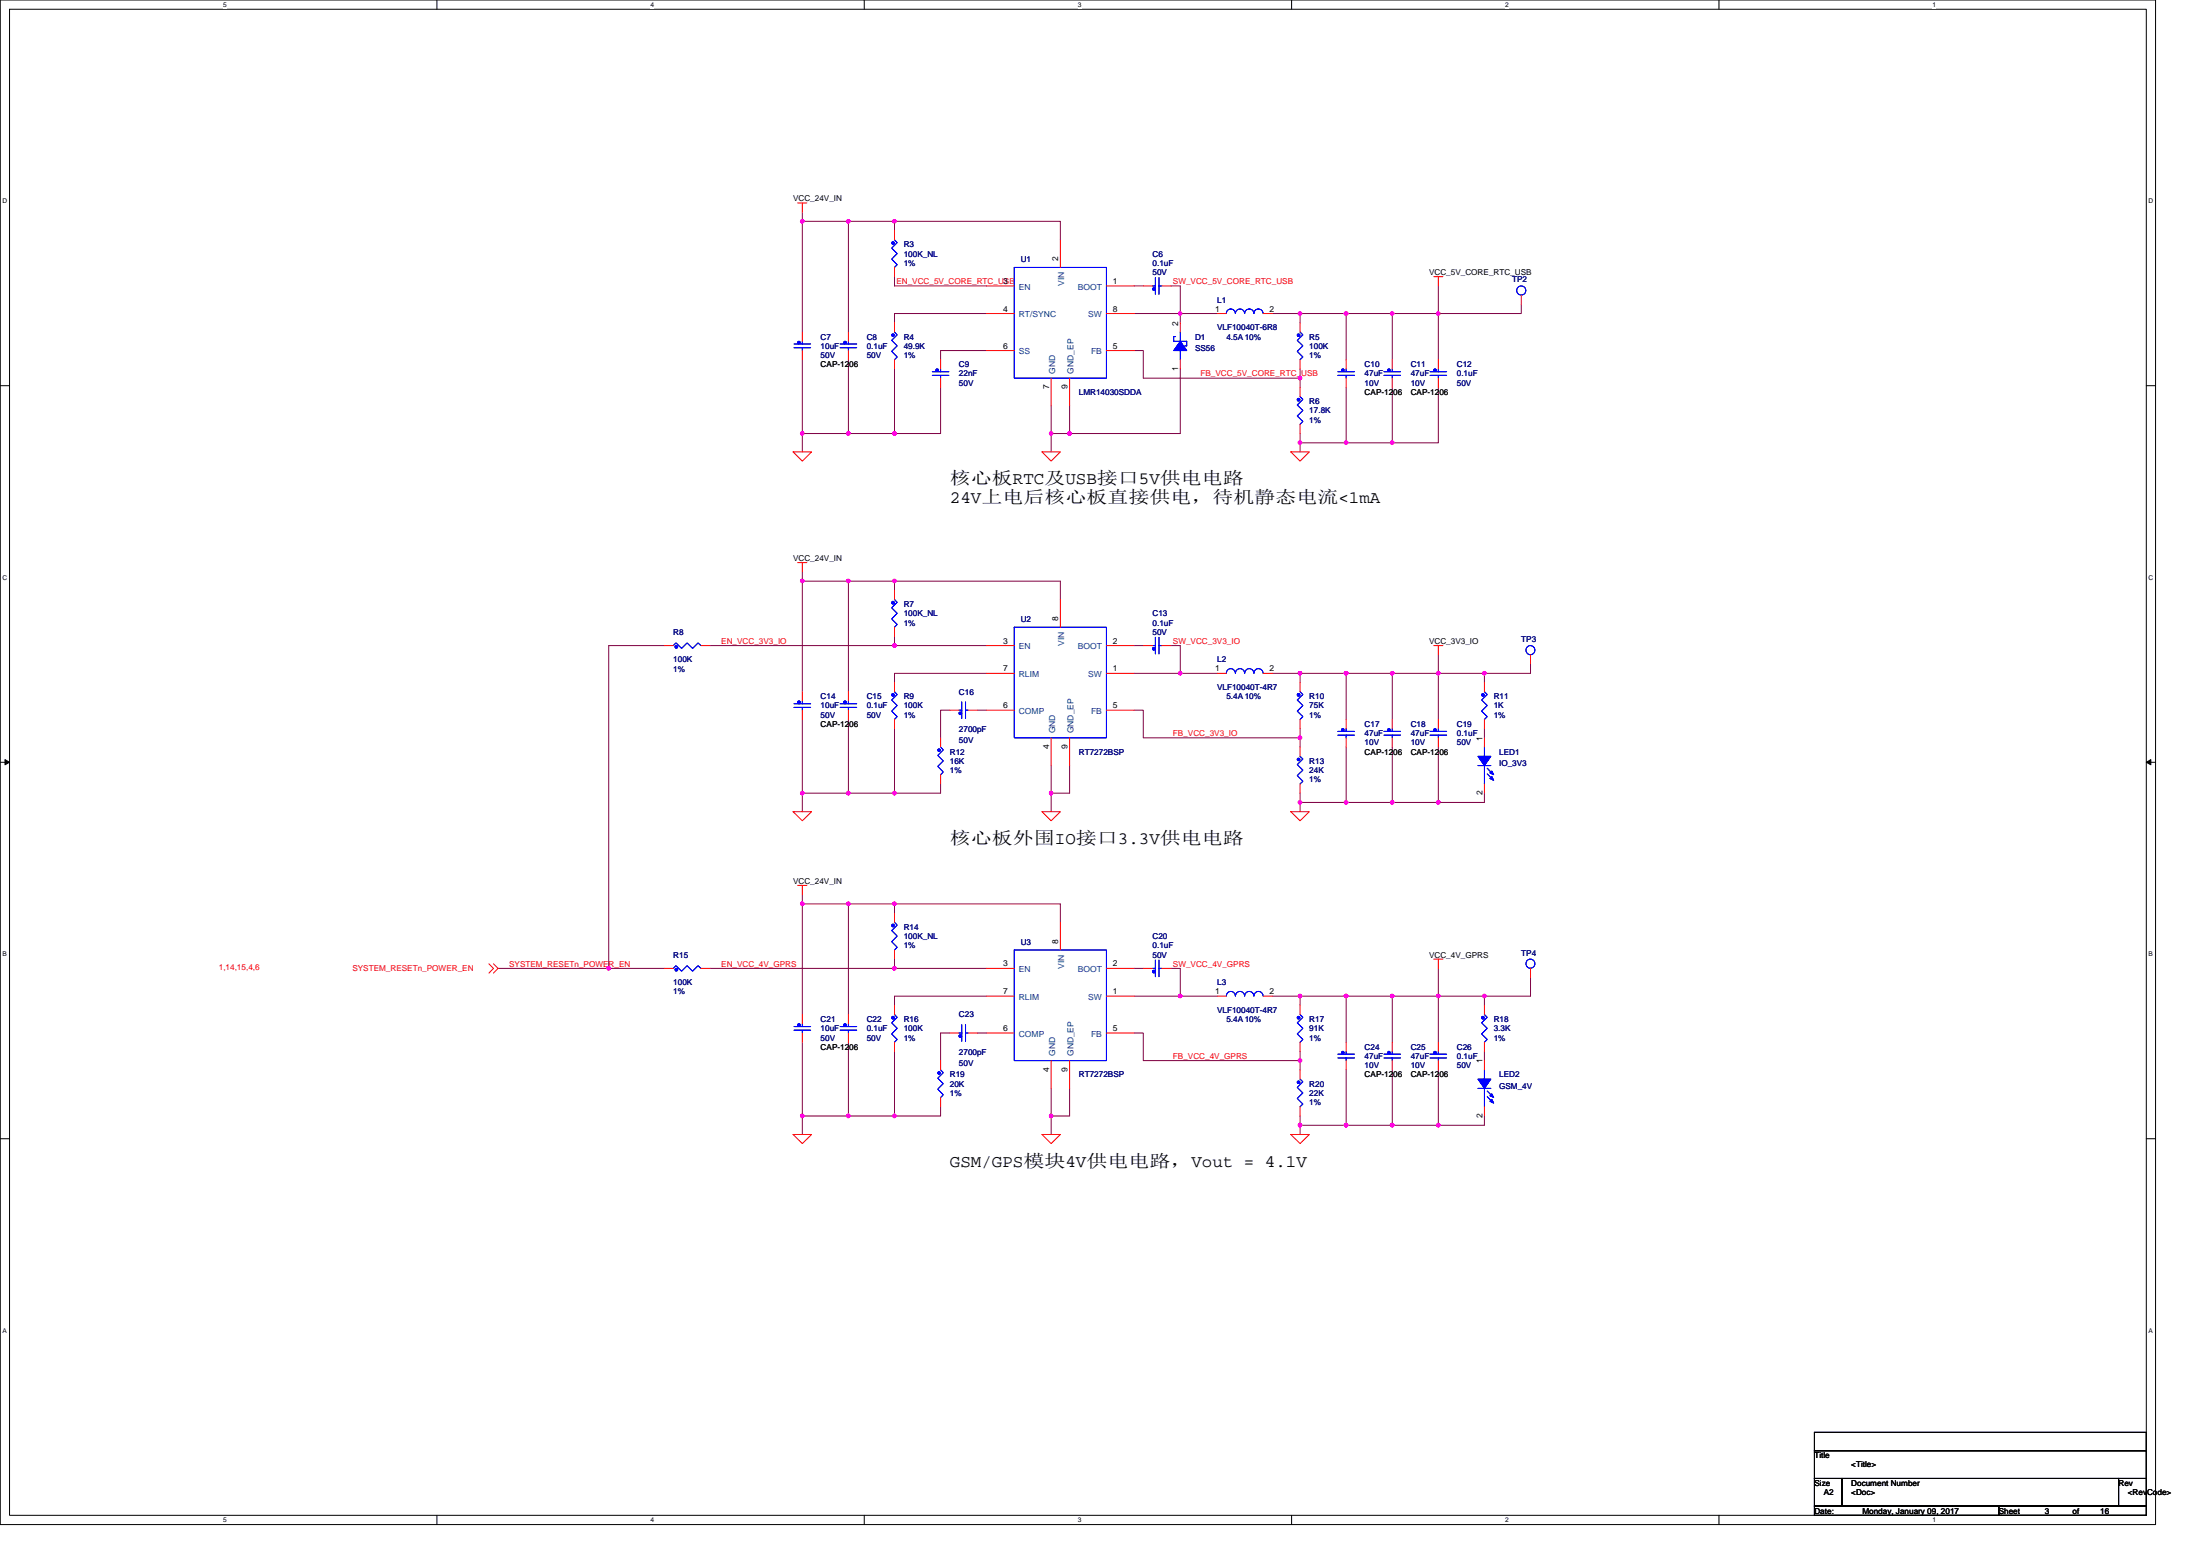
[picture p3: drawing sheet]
<svg xmlns="http://www.w3.org/2000/svg" width="297mm" height="210mm" viewBox="0 0 297 210" stroke-linecap="round" stroke-linejoin="round" font-family="sans-serif">
<path d="M0 0h291v205.7h-291zM1.3 1.2h288.5v203.3h-288.5z" fill="none" stroke="#000" stroke-width=".14"/>
<g fill="#fff">
<path d="M30.1 .1h.5v1h-.5z"/>
<path d="M30.1 204.6h.5v1h-.5z"/>
</g>
<path d="M59 0v1.2M59 204.5v1.2" fill="none" stroke="#000" stroke-width=".14"/>
<g fill="#fff">
<path d="M87.8 .1h.5v1h-.5z"/>
<path d="M87.8 204.6h.5v1h-.5z"/>
</g>
<path d="M116.7 0v1.2M116.7 204.5v1.2" fill="none" stroke="#000" stroke-width=".14"/>
<g fill="#fff">
<path d="M145.5 .1h.5v1h-.5z"/>
<path d="M145.5 204.6h.5v1h-.5z"/>
</g>
<path d="M174.4 0v1.2M174.4 204.5v1.2" fill="none" stroke="#000" stroke-width=".14"/>
<g fill="#fff">
<path d="M203.2 .1h.5v1h-.5z"/>
<path d="M203.2 204.6h.5v1h-.5z"/>
</g>
<path d="M232.1 0v1.2M232.1 204.5v1.2" fill="none" stroke="#000" stroke-width=".14"/>
<g fill="#fff">
<path d="M260.9 .1h.5v1h-.5z"/>
<path d="M260.9 204.6h.5v1h-.5z"/>
<path d="M.4 26.6h.6v1h-.6z"/>
<path d="M290.1 26.6h.6v1h-.6z"/>
<path d="M.4 77.4h.6v1h-.6z"/>
<path d="M290.1 77.4h.6v1h-.6z"/>
</g>
<path d="M0 52h1.3M289.8 52h1.2" fill="none" stroke="#000" stroke-width=".14"/>
<g fill="#fff">
<path d="M.4 128.3h.5v1h-.5z"/>
<path d="M290.1 128.3h.6v1h-.6z"/>
</g>
<path d="M0 102.9h1.3M289.8 102.9h1.2" fill="none" stroke="#000" stroke-width=".14"/>
<path d="M.7 102.5l.6 .4-.6 .3zM289.8 102.9l.6-.4v.7z" fill="#000" stroke="#000" stroke-width=".14"/>
<g fill="#fff">
<path d="M.4 179.1h.5v1h-.5z"/>
<path d="M290.1 179.1h.6v1h-.6z"/>
</g>
<path d="M0 153.7h1.3M289.8 153.7h1.2M245 199.5h3.7v3.7h-3.7zM245 193.3h44.8v2.5h-44.8zM245 195.8h44.8v3.7h-44.8zM248.7 199.5h37.3v3.7h-37.3zM286 199.5h3.8v3.7h-3.8zM245 203.2h24.9v1.3h-24.9zM269.9 203.2h19.9v1.3h-19.9z" fill="none" stroke="#000" stroke-width=".14"/>
<g fill="none" stroke="#800040" stroke-width=".14">
<path d="M108.3 29.9h6.3v14.9M108.3 28.6v1.3M108.3 29.9v14.9M114.6 29.9h6.2v1.2M120.8 37.3v1.3h12.4M120.8 29.9h22.4v2.5M153.1 38.6h1.3M158.1 38.6h1.3v3.7M194.2 38.6v3.7M108.3 58.5v2.5M108.3 48.5v10h6.3M114.6 48.5v10"/>
<path d="M114.6 58.5h6.2M120.8 49.8v8.7M127 52.3v6.2h-6.2M133.2 42.3h-12.4v1.3M133.2 47.3h-6.2v1.2M141.9 58.5h2.5M141.9 54.8v3.7M141.9 58.5v2.5M144.4 54.8v3.7M153.1 42.3h6.3M153.1 47.3h1.3v3.7h21.1M159.4 42.3h4.9"/>
<path d="M159.4 49.8v8.7h-15M159.4 42.3v1.3M171.8 42.3h3.7M175.5 59.8v1.2M175.5 49.8v1.2M175.5 42.3h6.3M175.5 59.8h6.3M175.5 42.3v1.3M175.5 58.5v1.3M175.5 51v1.3M181.8 42.3v6.2M181.8 52.3v7.5"/>
<path d="M181.8 42.3h6.2M181.8 59.8h6.2M188 42.3v6.2M188 42.3h6.2M188 52.3v7.5M194.2 42.3v6.2M194.2 52.3v7.5h-6.2M205.4 41.1v1.2h-11.2M108.3 78.4h6.3v14.9M108.3 77.2v1.2M108.3 78.4v14.9M114.6 78.4h6.2"/>
<path d="M120.8 78.4h22.4v2.5M120.8 78.4v1.3M89.7 87.1h-7.5v43.6M95.9 87.1h24.9M108.3 97.1v9.9M114.6 97.1v9.9M120.8 87.1h12.4M120.8 98.3v8.7h6.2v-1.2M120.8 85.9v1.2M128.2 95.8h-1.2v3.8M132 95.8h1.2M133.2 90.9h-12.4v1.2"/>
<path d="M153.1 87.1h1.3M153.1 90.9h6.3M153.1 95.8h1.3v3.8h21.1M158.1 87.1h1.3v3.8M159.4 90.9h4.9M171.8 90.9h3.7M175.5 98.3v1.3M175.5 99.6v1.2M175.5 90.9h6.3M175.5 90.9v1.2M181.8 90.9v6.2M181.8 90.9h6.2"/>
<path d="M188 90.9v6.2M188 90.9h6.2M194.2 90.9v6.2M194.2 90.9h6.2v1.2M194.2 88.4v2.5M200.4 98.3v1.3M206.6 89.6v1.3h-6.2M108.3 107h12.5M108.3 107v2.5M141.9 103.3v3.7M141.9 107v2.5M144.4 103.3v3.7h-2.5"/>
<path d="M175.5 108.3v1.2M175.5 107v1.3M175.5 108.3h6.3M181.8 100.8v7.5M181.8 108.3h6.2M188 108.3h6.2M188 100.8v7.5M194.2 100.8v7.5M200.4 107v1.3h-6.2M67.2 130.7h15M82.2 130.7h7.5M95.9 130.7h24.9"/>
<path d="M108.3 122h6.3v14.9M108.3 120.7v1.3M108.3 122v14.9M114.6 122h6.2M120.8 122h22.4v2.5M120.8 130.7h12.4M120.8 129.4v1.3M120.8 122v1.2M128.2 139.4h-1.2v3.7M132 139.4h1.2M133.2 134.4h-12.4v1.3M153.1 130.7h1.3"/>
<path d="M153.1 134.4h6.3M153.1 139.4h1.3v3.7h21.1M158.1 130.7h1.3v3.7M159.4 134.4h4.9M171.8 134.4h3.7M175.5 134.4h6.3M175.5 134.4v1.3M181.8 134.4v6.3M181.8 134.4h6.2M188 134.4v6.3M188 134.4h6.2M194.2 134.4v6.3"/>
<path d="M194.2 134.4h6.2v1.3M194.2 130.7v3.7M206.6 131.9v2.5h-6.2M108.3 150.6v2.5M108.3 150.6h12.5M108.3 140.7v9.9M114.6 140.7v9.9M120.8 141.9v8.7h6.2v-1.2M141.9 150.6v2.5M141.9 146.9v3.7M144.4 146.9v3.7h-2.5M175.5 151.8v1.3"/>
<path d="M175.5 141.9v1.2M175.5 151.8h6.3M175.5 150.6v1.2M175.5 143.1v1.3M181.8 144.4v7.4M181.8 151.8h6.2M188 151.8h6.2M188 144.4v7.4M194.2 144.4v7.4M200.4 150.6v1.2h-6.2M200.4 141.9v1.2"/>
</g>
<g fill="#f0f" stroke="#f0f" stroke-width=".14">
<circle cx="120.8" cy="29.9" r=".24"/>
<circle cx="108.3" cy="29.9" r=".24"/>
<circle cx="114.5" cy="29.9" r=".24"/>
<circle cx="108.3" cy="58.5" r=".24"/>
<circle cx="114.5" cy="58.5" r=".24"/>
<circle cx="120.8" cy="58.5" r=".24"/>
<circle cx="141.9" cy="58.5" r=".24"/>
<circle cx="144.4" cy="58.5" r=".24"/>
<circle cx="159.3" cy="42.3" r=".23"/>
<circle cx="175.5" cy="51" r=".24"/>
<circle cx="181.7" cy="42.3" r=".24"/>
<circle cx="175.5" cy="42.3" r=".24"/>
<circle cx="194.2" cy="42.3" r=".24"/>
<circle cx="188" cy="42.3" r=".24"/>
<circle cx="188" cy="59.7" r=".24"/>
<circle cx="175.5" cy="59.7" r=".24"/>
<circle cx="181.7" cy="59.7" r=".24"/>
<circle cx="108.3" cy="78.4" r=".24"/>
<circle cx="120.8" cy="87.1" r=".24"/>
<circle cx="108.3" cy="107" r=".24"/>
<circle cx="114.5" cy="107" r=".24"/>
<circle cx="120.8" cy="107" r=".24"/>
<circle cx="159.3" cy="90.8" r=".23"/>
<circle cx="175.5" cy="99.6" r=".24"/>
<circle cx="181.7" cy="90.9" r=".24"/>
<circle cx="175.5" cy="90.9" r=".24"/>
<circle cx="194.2" cy="90.9" r=".24"/>
<circle cx="188" cy="90.9" r=".24"/>
<circle cx="188" cy="108.3" r=".24"/>
<circle cx="194.2" cy="108.3" r=".24"/>
<circle cx="175.5" cy="108.3" r=".24"/>
<circle cx="181.7" cy="108.3" r=".24"/>
<circle cx="141.9" cy="107" r=".24"/>
<circle cx="120.8" cy="78.4" r=".24"/>
<circle cx="114.5" cy="78.4" r=".24"/>
<circle cx="108.3" cy="122" r=".24"/>
<circle cx="120.8" cy="122" r=".24"/>
<circle cx="120.8" cy="130.7" r=".24"/>
<circle cx="108.3" cy="150.6" r=".24"/>
<circle cx="114.5" cy="150.6" r=".24"/>
<circle cx="120.8" cy="150.6" r=".24"/>
<circle cx="159.3" cy="134.4" r=".23"/>
<circle cx="175.5" cy="143.1" r=".24"/>
<circle cx="181.7" cy="134.4" r=".24"/>
<circle cx="175.5" cy="134.4" r=".24"/>
<circle cx="194.2" cy="134.4" r=".24"/>
<circle cx="188" cy="134.4" r=".24"/>
<circle cx="188" cy="151.8" r=".24"/>
<circle cx="175.5" cy="151.8" r=".24"/>
<circle cx="181.7" cy="151.8" r=".24"/>
<circle cx="141.9" cy="150.6" r=".24"/>
<circle cx="82.2" cy="130.7" r=".24"/>
<circle cx="114.5" cy="122" r=".24"/>
<circle cx="194.2" cy="151.8" r=".24"/>
<circle cx="200.4" cy="90.9" r=".24"/>
<circle cx="200.4" cy="134.4" r=".24"/>
</g>
<g fill="none" stroke="#f00" stroke-width=".14">
<path d="M107.7 27.4h1.2M108.3 27.4v1.2M120.8 31.1v1.3M120.8 36.1v1.2M133.2 38.6h3.7M143.2 32.4v3.7M149.4 38.6h3.7M154.4 38.6h1.2M156.9 38.6h1.2M193.6 37.3h1.2M194.2 37.3v1.3M205.4 39.8v1.3"/>
<path d="M108.3 44.8v1.3M108.3 47.3v1.2M114.6 44.8v1.3M114.6 47.3v1.2M120.8 43.6v1.2M120.8 48.5v1.3M127 48.5v1.3M127 51v1.3M133.2 42.3h3.7M133.2 47.3h3.7M141.9 51v3.8M144.4 51v3.8"/>
<path d="M149.4 47.3h3.7M149.4 42.3h3.7M159.4 48.5v1.3M159.4 43.6v1.2M164.3 42.3h1.3M170.6 42.3h1.2M175.5 43.6v1.2M175.5 48.5v1.3M175.5 52.3v1.2M175.5 57.3v1.2M181.8 48.5v1.3M181.8 51v1.3"/>
<path d="M188 48.5v1.3M188 51v1.3M194.2 48.5v1.3M194.2 51v1.3M107.1 61h2.5l-1.3 1.2zM107.7 75.9h1.2M108.3 75.9v1.3M120.8 79.7v1.2M140.7 61h2.5l-1.3 1.2zM174.3 61h2.5l-1.3 1.2zM89.7 87.1h1.2M94.6 87.1h1.3"/>
<path d="M108.3 93.3v1.3M108.3 95.8v1.3M114.6 93.3v1.3M114.6 95.8v1.3M120.8 84.6v1.3M120.8 92.1v1.2M120.8 97.1v1.2M127 99.6v1.2M128.2 95.8h1.3M130.7 95.8h1.3M133.2 87.1h3.7M133.2 90.9h3.7"/>
<path d="M133.2 95.8h3.7M141.9 99.6v3.7M143.2 80.9v3.7M144.4 99.6v3.7M149.4 95.8h3.7M149.4 90.9h3.7M149.4 87.1h3.7M154.4 87.1h1.2M156.9 87.1h1.2M164.3 90.9h1.3M170.6 90.9h1.2M175.5 92.1v1.2"/>
<path d="M175.5 97.1v1.2M181.8 97.1v1.2M181.8 99.6v1.2M188 97.1v1.2M188 99.6v1.2M193.6 87.1h1.2M194.2 97.1v1.2M194.2 99.6v1.2M194.2 87.1v1.3M200.4 92.1v1.2M200.4 97.1v1.2M200.4 99.6v1.2"/>
<path d="M206.6 88.4v1.2M107.1 109.5h2.5l-1.3 1.3zM107.7 119.5h1.2M108.3 119.5v1.2M127 104.5v1.3M140.7 109.5h2.5l-1.3 1.3zM174.3 109.5h2.5l-1.3 1.3zM175.5 100.8v1.3M175.5 105.8v1.2M200.4 105.8v1.2M66 130.1l.6 .6-.6 .6M66.6 130.1l.6 .6-.6 .6"/>
<path d="M89.7 130.7h1.2M94.6 130.7h1.3M108.3 136.9v1.3M108.3 139.4v1.3M114.6 136.9v1.3M114.6 139.4v1.3M120.8 135.7v1.2M120.8 123.2v1.3M120.8 128.2v1.2M128.2 139.4h1.3M130.7 139.4h1.3M133.2 130.7h3.7"/>
<path d="M133.2 134.4h3.7M133.2 139.4h3.7M143.2 124.5v3.7M149.4 139.4h3.7M149.4 134.4h3.7M149.4 130.7h3.7M154.4 130.7h1.2M156.9 130.7h1.2M164.3 134.4h1.3M170.6 134.4h1.2M175.5 135.7v1.2M193.6 129.4h1.2"/>
<path d="M194.2 129.4v1.3M200.4 135.7v1.2M206.6 130.7v1.2M107.1 153.1h2.5l-1.3 1.2zM120.8 140.7v1.2M127 143.1v1.3M127 148.1v1.3M140.7 153.1h2.5l-1.3 1.2zM141.9 143.1v3.8M144.4 143.1v3.8M174.3 153.1h2.5l-1.3 1.2zM175.5 140.7v1.2"/>
<path d="M175.5 144.4v1.2M175.5 149.4v1.2M181.8 140.7v1.2M181.8 143.1v1.3M188 140.7v1.2M188 143.1v1.3M194.2 140.7v1.2M194.2 143.1v1.3M200.4 143.1v1.3M200.4 149.4v1.2M200.4 140.7v1.2"/>
</g>
<g fill="none" stroke="#00f" stroke-width=".14">
<path d="M120.8 32.4l.3 .3-.7 .8 .7 .7-.7 .8 .7 .7-.3 .4M136.9 36.1h12.5v14.9h-12.5zM155.6 38.6h.4M156 37.5v2.2M156.5 38.6h.4M156.5 37.5v2.2M107.2 46.9h2.2M107.2 46.4h2.2M108.3 46.9v.4M108.3 46.1v.3M113.4 46.9h2.3M113.4 46.4h2.3"/>
<path d="M114.6 46.9v.4M114.6 46.1v.3M120.8 44.8l.3 .4-.7 .7 .7 .8-.7 .7 .7 .8-.3 .3M125.9 50.7h2.2M125.9 50.2h2.2M127 50.7v.3M127 49.8v.4M158.7 45.4h-.2v.7h1.7v.6h-.2M159.4 47.3v1.2M159.4 44.8v1.3M165.6 42.3a.6 .6 0 0 1 .6-.6 .6 .6 0 0 1 .6 .6M166.8 42.3a.61 .61 0 0 1 .6-.6 .61 .61 0 0 1 .6 .6"/>
<path d="M168.1 42.3a.61 .61 0 0 1 .6-.6 .61 .61 0 0 1 .6 .6M169.3 42.3a.61 .61 0 0 1 .6-.6 .61 .61 0 0 1 .6 .6M175.5 44.8l.4 .4-.7 .7 .7 .8-.7 .7 .7 .8-.4 .3M175.5 53.5l.4 .4-.7 .8 .7 .7-.7 .7 .7 .8-.4 .4M180.6 50.7h2.3M180.6 50.2h2.3M181.8 50.7v.3M181.8 49.8v.4M186.9 50.7h2.2M186.9 50.2h2.2M188 50.7v.3M188 49.8v.4"/>
<path d="M193.1 50.7h2.2M193.1 50.2h2.2M194.2 50.7v.3M194.2 49.8v.4M90.9 87.1l.4-.3 .7 .7 .8-.7 .7 .7 .8-.7 .3 .3M107.2 95.5h2.2M107.2 95h2.2M108.3 95.5v.3M108.3 94.6v.4M113.4 95.5h2.3M113.4 95h2.3M114.6 95.5v.3"/>
<path d="M114.6 94.6v.4M120.8 80.9l.3 .4-.7 .7 .7 .8-.7 .7 .7 .8-.3 .3M120.8 93.3l.3 .4-.7 .8 .7 .7-.7 .8 .7 .7-.3 .4M129.5 95.8h.4M129.9 94.7v2.3M130.4 95.8h.3M130.4 94.7v2.3M136.9 84.6h12.5v15h-12.5zM155.6 87.1h.4M156 86v2.2M156.5 87.1h.4M156.5 86v2.2"/>
<path d="M166.8 90.8a.6 .6 0 0 0-.6-.6 .6 .6 0 0 0-.6 .6M166.8 90.8a.61 .61 0 0 1 .6-.6 .61 .61 0 0 1 .6 .6M168.1 90.8a.61 .61 0 0 1 .6-.6 .61 .61 0 0 1 .6 .6M169.3 90.8a.61 .61 0 0 1 .6-.6 .61 .61 0 0 1 .6 .6M175.5 93.3l.4 .4-.7 .8 .7 .7-.7 .8 .7 .7-.4 .4M180.6 99.2h2.3M180.6 98.7h2.3M181.8 99.2v.4M181.8 98.3v.4M186.9 99.2h2.2M186.9 98.7h2.2M188 99.2v.4"/>
<path d="M188 98.3v.4M193.1 99.2h2.2M193.1 98.7h2.2M194.2 99.2v.4M194.2 98.3v.4M200.4 93.3l.4 .4-.8 .8 .8 .7-.8 .8 .8 .7-.4 .4M127 100.8l.4 .4-.8 .7 .8 .8-.8 .7 .8 .8-.4 .3M175.5 102.1l.4 .3-.7 .8 .7 .7-.7 .8 .7 .7-.4 .4M199.6 103.3h1.7M200.4 100.8v1.3M200.4 103.3v2.5M200.8 103.7l.7 .7"/>
<path d="M200.8 104.4l.7 .8M90.9 130.7l.4-.4 .7 .8 .8-.8 .7 .8 .8-.8 .3 .4M107.2 139h2.2M107.2 138.5h2.2M108.3 139v.4M108.3 138.2v.3M113.4 139h2.3M113.4 138.5h2.3M114.6 139v.4M114.6 138.2v.3M120.8 136.9l.3 .4-.7 .7 .7 .8-.7 .7 .7 .8-.3 .4M120.8 124.5l.3 .3-.7 .8 .7 .7-.7 .8 .7 .7-.3 .4"/>
<path d="M129.5 139.4h.4M129.9 138.3v2.2M130.4 139.4h.3M130.4 138.3v2.2M136.9 128.2h12.5v14.9h-12.5zM155.6 130.7h.4M156 129.6v2.2M156.5 130.7h.4M156.5 129.6v2.2M166.8 134.4a.6 .6 0 0 0-.6-.6 .6 .6 0 0 0-.6 .6M168 134.4a.61 .61 0 0 0-.6-.6 .61 .61 0 0 0-.6 .6M169.3 134.4a.61 .61 0 0 0-.6-.6 .61 .61 0 0 0-.6 .6"/>
<path d="M170.5 134.4a.61 .61 0 0 0-.6-.6 .61 .61 0 0 0-.6 .6M175.5 136.9l.4 .4-.7 .7 .7 .8-.7 .7 .7 .8-.4 .4M200.4 136.9l.4 .4-.8 .7 .8 .8-.8 .7 .8 .8-.4 .4M127 144.4l.4 .4-.8 .7 .8 .7-.8 .8 .8 .7-.4 .4M175.5 145.6l.4 .4-.7 .7 .7 .8-.7 .7 .7 .8-.4 .4M180.6 142.8h2.3M180.6 142.3h2.3M181.8 142.8v.3M181.8 141.9v.4M186.9 142.8h2.2M186.9 142.3h2.2M188 142.8v.3"/>
<path d="M188 141.9v.4M193.1 142.8h2.2M193.1 142.3h2.2M194.2 142.8v.3M194.2 141.9v.4M199.6 146.9h1.7M200.4 144.4v1.2M200.4 146.9v2.5M200.8 147.2l.7 .8M200.8 148l.7 .7"/>
<circle cx="205.4" cy="39.2" r=".62"/>
<circle cx="206.6" cy="87.7" r=".61"/>
<circle cx="206.6" cy="130" r=".61"/>
</g>
<g fill="#00f" stroke="#00f" stroke-width=".14">
<path d="M193.6 141.9h.3v.3h-.3z" fill-rule="evenodd"/>
<path d="M193.6 141.9h.3v.3h-.3z" fill-rule="evenodd"/>
<path d="M120.4 32.7h.3v.2h-.3z" fill-rule="evenodd"/>
<path d="M120.4 32.7h.3v.2h-.3z" fill-rule="evenodd"/>
<path d="M187.4 98.4h.2v.2h-.2z" fill-rule="evenodd"/>
<path d="M187.4 98.4h.2v.2h-.2z" fill-rule="evenodd"/>
<path d="M114 138.2h.2v.3h-.2z" fill-rule="evenodd"/>
<path d="M114 138.2h.2v.3h-.2z" fill-rule="evenodd"/>
<path d="M193.6 98.4h.3v.2h-.3z" fill-rule="evenodd"/>
<path d="M193.6 98.4h.3v.2h-.3z" fill-rule="evenodd"/>
<path d="M126.4 49.8h.3v.3h-.3z" fill-rule="evenodd"/>
<path d="M126.4 49.8h.3v.3h-.3z" fill-rule="evenodd"/>
<path d="M187.4 49.8h.2v.3h-.2z" fill-rule="evenodd"/>
<path d="M187.4 49.8h.2v.3h-.2z" fill-rule="evenodd"/>
<path d="M200.1 93.6h.2v.3h-.2z" fill-rule="evenodd"/>
<path d="M200.1 93.6h.2v.3h-.2z" fill-rule="evenodd"/>
<path d="M91.2 130.7h.2v.3h-.2z" fill-rule="evenodd"/>
<path d="M91.2 130.7h.2v.3h-.2z" fill-rule="evenodd"/>
<path d="M114 94.6h.2v.3h-.2z" fill-rule="evenodd"/>
<path d="M114 94.6h.2v.3h-.2z" fill-rule="evenodd"/>
<path d="M187.4 141.9h.2v.3h-.2z" fill-rule="evenodd"/>
<path d="M187.4 141.9h.2v.3h-.2z" fill-rule="evenodd"/>
<path d="M107.7 94.6h.3v.3h-.3z" fill-rule="evenodd"/>
<path d="M107.7 94.6h.3v.3h-.3z" fill-rule="evenodd"/>
<path d="M155.7 38.9h.2v.2h-.2z" fill-rule="evenodd"/>
<path d="M155.7 38.9h.2v.2h-.2z" fill-rule="evenodd"/>
<path d="M114 46.1h.2v.2h-.2z" fill-rule="evenodd"/>
<path d="M114 46.1h.2v.2h-.2z" fill-rule="evenodd"/>
<path d="M107.7 138.2h.3v.3h-.3z" fill-rule="evenodd"/>
<path d="M107.7 138.2h.3v.3h-.3z" fill-rule="evenodd"/>
<path d="M193.6 49.8h.3v.3h-.3z" fill-rule="evenodd"/>
<path d="M193.6 49.8h.3v.3h-.3z" fill-rule="evenodd"/>
<path d="M175.2 45.1h.3v.2h-.3z" fill-rule="evenodd"/>
<path d="M175.2 45.1h.3v.2h-.3z" fill-rule="evenodd"/>
<path d="M120.4 81.2h.3v.3h-.3z" fill-rule="evenodd"/>
<path d="M120.4 81.2h.3v.3h-.3z" fill-rule="evenodd"/>
<path d="M155.7 87.4h.2v.3h-.2z" fill-rule="evenodd"/>
<path d="M155.7 87.4h.2v.3h-.2z" fill-rule="evenodd"/>
<path d="M175.2 137.2h.3v.3h-.3z" fill-rule="evenodd"/>
<path d="M175.2 137.2h.3v.3h-.3z" fill-rule="evenodd"/>
<path d="M175.2 93.6h.3v.3h-.3z" fill-rule="evenodd"/>
<path d="M175.2 93.6h.3v.3h-.3z" fill-rule="evenodd"/>
<path d="M126.7 144.7h.2v.2h-.2z" fill-rule="evenodd"/>
<path d="M126.7 144.7h.2v.2h-.2z" fill-rule="evenodd"/>
<path d="M120.4 137.2h.3v.3h-.3z" fill-rule="evenodd"/>
<path d="M120.4 137.2h.3v.3h-.3z" fill-rule="evenodd"/>
<path d="M107.7 46.1h.3v.2h-.3z" fill-rule="evenodd"/>
<path d="M107.7 46.1h.3v.2h-.3z" fill-rule="evenodd"/>
<path d="M126.7 101.1h.2v.3h-.2z" fill-rule="evenodd"/>
<path d="M126.7 101.1h.2v.3h-.2z" fill-rule="evenodd"/>
<path d="M175.2 53.8h.3v.3h-.3z" fill-rule="evenodd"/>
<path d="M175.2 53.8h.3v.3h-.3z" fill-rule="evenodd"/>
<path d="M181.2 49.8h.2v.3h-.2z" fill-rule="evenodd"/>
<path d="M181.2 49.8h.2v.3h-.2z" fill-rule="evenodd"/>
<path d="M159.4 46.1l.8 1.2h-1.7z" fill-rule="evenodd"/>
<path d="M159.4 46.1l.8 1.2h-1.7z" fill-rule="evenodd"/>
<path d="M120.4 45.1h.3v.2h-.3z" fill-rule="evenodd"/>
<path d="M120.4 45.1h.3v.2h-.3z" fill-rule="evenodd"/>
<path d="M120.4 93.6h.3v.3h-.3z" fill-rule="evenodd"/>
<path d="M120.4 93.6h.3v.3h-.3z" fill-rule="evenodd"/>
<path d="M155.7 131h.2v.2h-.2z" fill-rule="evenodd"/>
<path d="M155.7 131h.2v.2h-.2z" fill-rule="evenodd"/>
<path d="M199.6 145.6h1.7l-.9 1.3z" fill-rule="evenodd"/>
<path d="M201.4 148.4l.3 .5-.5-.3z" fill-rule="evenodd"/>
<path d="M201.4 147.6l.3 .5-.5-.2z" fill-rule="evenodd"/>
<path d="M199.6 145.6h1.7l-.9 1.3z" fill-rule="evenodd"/>
<path d="M201.4 148.4l.3 .5-.5-.3z" fill-rule="evenodd"/>
<path d="M201.4 147.6l.3 .5-.5-.2z" fill-rule="evenodd"/>
<path d="M181.2 98.4h.2v.2h-.2z" fill-rule="evenodd"/>
<path d="M181.2 98.4h.2v.2h-.2z" fill-rule="evenodd"/>
<path d="M175.2 145.9h.3v.3h-.3z" fill-rule="evenodd"/>
<path d="M175.2 145.9h.3v.3h-.3z" fill-rule="evenodd"/>
<path d="M129.5 139.7h.3v.2h-.3z" fill-rule="evenodd"/>
<path d="M129.5 139.7h.3v.2h-.3z" fill-rule="evenodd"/>
<path d="M175.2 102.4h.3v.2h-.3z" fill-rule="evenodd"/>
<path d="M175.2 102.4h.3v.2h-.3z" fill-rule="evenodd"/>
<path d="M91.2 87.2h.2v.2h-.2z" fill-rule="evenodd"/>
<path d="M91.2 87.2h.2v.2h-.2z" fill-rule="evenodd"/>
<path d="M199.6 102.1h1.7l-.9 1.2z" fill-rule="evenodd"/>
<path d="M201.4 104.8l.3 .5-.5-.2z" fill-rule="evenodd"/>
<path d="M201.4 104.1l.3 .4-.5-.2z" fill-rule="evenodd"/>
<path d="M199.6 102.1h1.7l-.9 1.2z" fill-rule="evenodd"/>
<path d="M201.4 104.8l.3 .5-.5-.2z" fill-rule="evenodd"/>
<path d="M201.4 104.1l.3 .4-.5-.2z" fill-rule="evenodd"/>
<path d="M120.4 124.8h.3v.2h-.3z" fill-rule="evenodd"/>
<path d="M120.4 124.8h.3v.2h-.3z" fill-rule="evenodd"/>
<path d="M129.5 96.1h.3v.3h-.3z" fill-rule="evenodd"/>
<path d="M129.5 96.1h.3v.3h-.3z" fill-rule="evenodd"/>
<path d="M181.2 141.9h.2v.3h-.2z" fill-rule="evenodd"/>
<path d="M181.2 141.9h.2v.3h-.2z" fill-rule="evenodd"/>
<path d="M200.1 137.2h.2v.3h-.2z" fill-rule="evenodd"/>
<path d="M200.1 137.2h.2v.3h-.2z" fill-rule="evenodd"/>
</g>
<g font-size="2.3">
<text x="128.2" y="65.3">核心板RTC及USB接口5V供电电路</text>
<text x="128.2" y="67.8">24V上电后核心板直接供电，待机静态电流&lt;1mA</text>
<text x="128.2" y="113.9">核心板外围IO接口3.3V供电电路</text>
<text x="128.2" y="157.4">GSM/GPS模块4V供电电路，Vout = 4.1V</text>
</g>
<g font-size="1.1">
<text x="107.1" y="27.2">VCC_24V_IN</text>
<text x="142.9" y="35.2" transform="rotate(-90 142.9 35.2)">2</text>
<text x="135.4" y="38.3">3</text>
<text x="150.3" y="38.3">1</text>
<text x="193" y="37.1">VCC_5V_CORE_RTC_USB</text>
<text x="135.4" y="42">4</text>
<text x="135.4" y="47">6</text>
<text x="150.3" y="47">5</text>
<text x="150.3" y="42">8</text>
<text x="159.1" y="43.9" transform="rotate(-90 159.1 43.9)">2</text>
<text x="164.1" y="42">1</text>
<text x="171.4" y="42">2</text>
<text x="110.8" y="49.6">CAP-1206</text>
<text x="141.6" y="52.5" transform="rotate(-90 141.6 52.5)">7</text>
<text x="144.1" y="52.5" transform="rotate(-90 144.1 52.5)">9</text>
<text x="159.1" y="50" transform="rotate(-90 159.1 50)">1</text>
<text x="184.3" y="53.3">CAP-1206</text>
<text x="190.5" y="53.3">CAP-1206</text>
<text x="107.1" y="75.7">VCC_24V_IN</text>
<text x="142.9" y="83.8" transform="rotate(-90 142.9 83.8)">8</text>
<text x="135.4" y="86.8">3</text>
<text x="150.3" y="86.8">2</text>
<text x="193" y="86.9">VCC_3V3_IO</text>
<text x="135.4" y="90.6">7</text>
<text x="135.4" y="95.6">6</text>
<text x="150.3" y="95.6">5</text>
<text x="150.3" y="90.6">1</text>
<text x="164.1" y="90.6">1</text>
<text x="171.4" y="90.6">2</text>
<text x="110.8" y="98.1">CAP-1206</text>
<text x="141.6" y="101.1" transform="rotate(-90 141.6 101.1)">4</text>
<text x="144.1" y="101.1" transform="rotate(-90 144.1 101.1)">9</text>
<text x="184.3" y="101.8">CAP-1206</text>
<text x="190.5" y="101.8">CAP-1206</text>
<text x="200.1" y="99.9" transform="rotate(-90 200.1 99.9)">1</text>
<text x="200.1" y="107.3" transform="rotate(-90 200.1 107.3)">2</text>
<text x="107.1" y="119.3">VCC_24V_IN</text>
<text x="135.4" y="130.4">3</text>
<text x="142.9" y="127.3" transform="rotate(-90 142.9 127.3)">8</text>
<text x="150.3" y="130.4">2</text>
<text x="193" y="129.2">VCC_4V_GPRS</text>
<text x="135.4" y="134.2">7</text>
<text x="150.3" y="134.2">1</text>
<text x="164.1" y="134.2">1</text>
<text x="171.4" y="134.2">2</text>
<text x="110.8" y="141.7">CAP-1206</text>
<text x="135.4" y="139.1">6</text>
<text x="150.3" y="139.1">5</text>
<text x="200.1" y="143.5" transform="rotate(-90 200.1 143.5)">1</text>
<text x="141.6" y="144.6" transform="rotate(-90 141.6 144.6)">4</text>
<text x="144.1" y="144.6" transform="rotate(-90 144.1 144.6)">9</text>
<text x="184.3" y="145.4">CAP-1206</text>
<text x="190.5" y="145.4">CAP-1206</text>
<text x="200.1" y="150.9" transform="rotate(-90 200.1 150.9)">2</text>
<text x="245" y="196.8">Title</text>
<text x="245" y="200.5">Size</text>
<text x="246.2" y="201.8">A2</text>
<text x="250" y="200.5">Document Number</text>
<text x="250" y="201.8">&lt;Doc&gt;</text>
<text x="250" y="198">&lt;Title&gt;</text>
<text x="286" y="200.5">Rev</text>
<text x="287.3" y="201.8">&lt;RevCode&gt;</text>
<text x="245" y="204.3">Date:</text>
<text x="251.5" y="204.3">Monday, January 09, 2017</text>
<text x="269.9" y="204.3">Sheet</text>
<text x="276.1" y="204.3">3</text>
<text x="279.8" y="204.3">of</text>
<text x="283.6" y="204.3">16</text>
</g>
<g font-size="1.1" fill="#000080">
<text x="122" y="33.4">R3</text>
<text x="122" y="34.6">100K_NL</text>
<text x="122" y="35.9">1%</text>
<text x="137.8" y="35.4">U1</text>
<text x="155.6" y="34.6">C6</text>
<text x="155.6" y="35.9">0.1uF</text>
<text x="155.6" y="37.1">50V</text>
<text x="164.3" y="40.9">L1</text>
<text x="204.1" y="38.1">TP2</text>
<text x="110.8" y="45.8">C7</text>
<text x="110.8" y="47.1">10uF</text>
<text x="117" y="45.8">C8</text>
<text x="117" y="47.1">0.1uF</text>
<text x="122" y="45.8">R4</text>
<text x="122" y="47.1">49.9K</text>
<text x="161.4" y="45.8">D1</text>
<text x="161.4" y="47.3">SS56</text>
<text x="164.3" y="44.6">VLF10040T-6R8</text>
<text x="165.6" y="45.8">4.5A 10%</text>
<text x="176.8" y="45.8">R5</text>
<text x="176.8" y="47.1">100K</text>
<text x="110.8" y="48.3">50V</text>
<text x="117" y="48.3">50V</text>
<text x="122" y="48.3">1%</text>
<text x="129.5" y="49.6">C9</text>
<text x="129.5" y="50.8">22nF</text>
<text x="129.5" y="52">50V</text>
<text x="145.7" y="53.3">LMR14030SDDA</text>
<text x="176.8" y="48.3">1%</text>
<text x="184.3" y="49.6">C10</text>
<text x="184.3" y="50.8">47uF</text>
<text x="184.3" y="52">10V</text>
<text x="190.5" y="49.6">C11</text>
<text x="190.5" y="50.8">47uF</text>
<text x="190.5" y="52">10V</text>
<text x="196.7" y="49.6">C12</text>
<text x="196.7" y="50.8">0.1uF</text>
<text x="196.7" y="52">50V</text>
<text x="176.8" y="54.5">R6</text>
<text x="176.8" y="55.8">17.8K</text>
<text x="176.8" y="57">1%</text>
<text x="122" y="81.9">R7</text>
<text x="122" y="83.2">100K_NL</text>
<text x="137.8" y="83.9">U2</text>
<text x="155.6" y="83.2">C13</text>
<text x="90.9" y="85.7">R8</text>
<text x="90.9" y="89.4">100K</text>
<text x="122" y="84.4">1%</text>
<text x="155.6" y="84.4">0.1uF</text>
<text x="155.6" y="85.7">50V</text>
<text x="164.3" y="89.4">L2</text>
<text x="205.4" y="86.7">TP3</text>
<text x="90.9" y="90.6">1%</text>
<text x="110.8" y="94.4">C14</text>
<text x="110.8" y="95.6">10uF</text>
<text x="117" y="94.4">C15</text>
<text x="117" y="95.6">0.1uF</text>
<text x="122" y="94.4">R9</text>
<text x="122" y="95.6">100K</text>
<text x="129.5" y="93.7">C16</text>
<text x="164.3" y="93.1">VLF10040T-4R7</text>
<text x="165.6" y="94.4">5.4A 10%</text>
<text x="176.8" y="94.4">R10</text>
<text x="176.8" y="95.6">75K</text>
<text x="201.7" y="94.4">R11</text>
<text x="201.7" y="95.6">1K</text>
<text x="110.8" y="96.9">50V</text>
<text x="117" y="96.9">50V</text>
<text x="122" y="96.9">1%</text>
<text x="128.2" y="101.8">R12</text>
<text x="129.5" y="98.8">2700pF</text>
<text x="129.5" y="100.3">50V</text>
<text x="145.7" y="101.8">RT7272BSP</text>
<text x="176.8" y="96.9">1%</text>
<text x="184.3" y="98.1">C17</text>
<text x="184.3" y="99.3">47uF</text>
<text x="184.3" y="100.6">10V</text>
<text x="190.5" y="98.1">C18</text>
<text x="190.5" y="99.3">47uF</text>
<text x="190.5" y="100.6">10V</text>
<text x="196.7" y="98.1">C19</text>
<text x="196.7" y="99.3">0.1uF</text>
<text x="196.7" y="100.6">50V</text>
<text x="201.7" y="96.9">1%</text>
<text x="202.4" y="101.8">LED1</text>
<text x="128.2" y="103.1">16K</text>
<text x="128.2" y="104.3">1%</text>
<text x="176.8" y="103.1">R13</text>
<text x="176.8" y="104.3">24K</text>
<text x="176.8" y="105.6">1%</text>
<text x="202.4" y="103.3">IO_3V3</text>
<text x="122" y="125.5">R14</text>
<text x="90.9" y="129.2">R15</text>
<text x="122" y="126.7">100K_NL</text>
<text x="122" y="128">1%</text>
<text x="137.8" y="127.5">U3</text>
<text x="155.6" y="126.7">C20</text>
<text x="155.6" y="128">0.1uF</text>
<text x="155.6" y="129.2">50V</text>
<text x="205.4" y="129">TP4</text>
<text x="90.9" y="132.9">100K</text>
<text x="90.9" y="134.2">1%</text>
<text x="110.8" y="137.9">C21</text>
<text x="117" y="137.9">C22</text>
<text x="122" y="137.9">R16</text>
<text x="129.5" y="137.3">C23</text>
<text x="164.3" y="132.9">L3</text>
<text x="164.3" y="136.7">VLF10040T-4R7</text>
<text x="165.6" y="137.9">5.4A 10%</text>
<text x="176.8" y="137.9">R17</text>
<text x="201.7" y="137.9">R18</text>
<text x="110.8" y="139.2">10uF</text>
<text x="110.8" y="140.4">50V</text>
<text x="117" y="139.2">0.1uF</text>
<text x="117" y="140.4">50V</text>
<text x="122" y="139.2">100K</text>
<text x="122" y="140.4">1%</text>
<text x="129.5" y="142.4">2700pF</text>
<text x="129.5" y="143.9">50V</text>
<text x="176.8" y="139.2">91K</text>
<text x="176.8" y="140.4">1%</text>
<text x="184.3" y="141.7">C24</text>
<text x="184.3" y="142.9">47uF</text>
<text x="190.5" y="141.7">C25</text>
<text x="190.5" y="142.9">47uF</text>
<text x="196.7" y="141.7">C26</text>
<text x="196.7" y="142.9">0.1uF</text>
<text x="201.7" y="139.2">3.3K</text>
<text x="201.7" y="140.4">1%</text>
<text x="128.2" y="145.4">R19</text>
<text x="128.2" y="146.6">20K</text>
<text x="128.2" y="147.9">1%</text>
<text x="145.7" y="145.4">RT7272BSP</text>
<text x="176.8" y="146.6">R20</text>
<text x="176.8" y="147.9">22K</text>
<text x="176.8" y="149.1">1%</text>
<text x="184.3" y="144.1">10V</text>
<text x="190.5" y="144.1">10V</text>
<text x="196.7" y="144.1">50V</text>
<text x="202.4" y="145.4">LED2</text>
<text x="202.4" y="146.9">GSM_4V</text>
</g>
<g font-size="1.1" fill="#f00">
<text x="121" y="38.3">EN_VCC_5V_CORE_RTC_USB</text>
<text x="158.4" y="38.3">SW_VCC_5V_CORE_RTC_USB</text>
<text x="162.1" y="50.8">FB_VCC_5V_CORE_RTC_USB</text>
<text x="97.4" y="86.9">EN_VCC_3V3_IO</text>
<text x="158.4" y="86.9">SW_VCC_3V3_IO</text>
<text x="158.4" y="99.3">FB_VCC_3V3_IO</text>
<text x="29.5" y="131">1,14,15,4,6</text>
<text x="47.6" y="131.1">SYSTEM_RESETn_POWER_EN</text>
<text x="68.7" y="130.4">SYSTEM_RESETn_POWER_EN</text>
<text x="97.4" y="130.4">EN_VCC_4V_GPRS</text>
<text x="158.4" y="130.4">SW_VCC_4V_GPRS</text>
<text x="158.4" y="142.9">FB_VCC_4V_GPRS</text>
</g>
<g font-size="1.1" fill="#004080">
<text x="137.6" y="39.1">EN</text>
<text x="143.7" y="38.6" transform="rotate(-90 143.7 38.6)">VIN</text>
<text x="145.5" y="39.1">BOOT</text>
<text x="137.6" y="42.8">RT/SYNC</text>
<text x="137.6" y="47.8">SS</text>
<text x="146.9" y="42.8">SW</text>
<text x="147.3" y="47.8">FB</text>
<text x="142.4" y="50.4" transform="rotate(-90 142.4 50.4)">GND</text>
<text x="144.9" y="50.4" transform="rotate(-90 144.9 50.4)">GND_EP</text>
<text x="137.6" y="87.6">EN</text>
<text x="143.7" y="87.2" transform="rotate(-90 143.7 87.2)">VIN</text>
<text x="145.5" y="87.6">BOOT</text>
<text x="137.6" y="91.4">RLIM</text>
<text x="146.9" y="91.4">SW</text>
<text x="137.6" y="96.4">COMP</text>
<text x="142.4" y="99" transform="rotate(-90 142.4 99)">GND</text>
<text x="144.9" y="99" transform="rotate(-90 144.9 99)">GND_EP</text>
<text x="147.3" y="96.4">FB</text>
<text x="137.6" y="131.2">EN</text>
<text x="143.7" y="130.7" transform="rotate(-90 143.7 130.7)">VIN</text>
<text x="145.5" y="131.2">BOOT</text>
<text x="137.6" y="134.9">RLIM</text>
<text x="146.9" y="134.9">SW</text>
<text x="137.6" y="139.9">COMP</text>
<text x="142.4" y="142.5" transform="rotate(-90 142.4 142.5)">GND</text>
<text x="144.9" y="142.5" transform="rotate(-90 144.9 142.5)">GND_EP</text>
<text x="147.3" y="139.9">FB</text>
</g>
<g font-size=".9">
<text x="30.1" y="1">5</text>
<text x="87.8" y="1">4</text>
<text x="145.5" y="1">3</text>
<text x="203.2" y="1">2</text>
<text x="260.9" y="1">1</text>
<text x=".4" y="27.5">D</text>
<text x="290.1" y="27.5">D</text>
<text x=".4" y="78.3">C</text>
<text x="290.1" y="78.3">C</text>
<text x=".4" y="129.1">B</text>
<text x="290.1" y="129.1">B</text>
<text x=".4" y="179.9">A</text>
<text x="290.1" y="179.9">A</text>
<text x="30.1" y="205.4">5</text>
<text x="87.8" y="205.4">4</text>
<text x="145.5" y="205.4">3</text>
<text x="203.2" y="205.4">2</text>
<text x="260.9" y="205.4">1</text>
</g>
</svg>
